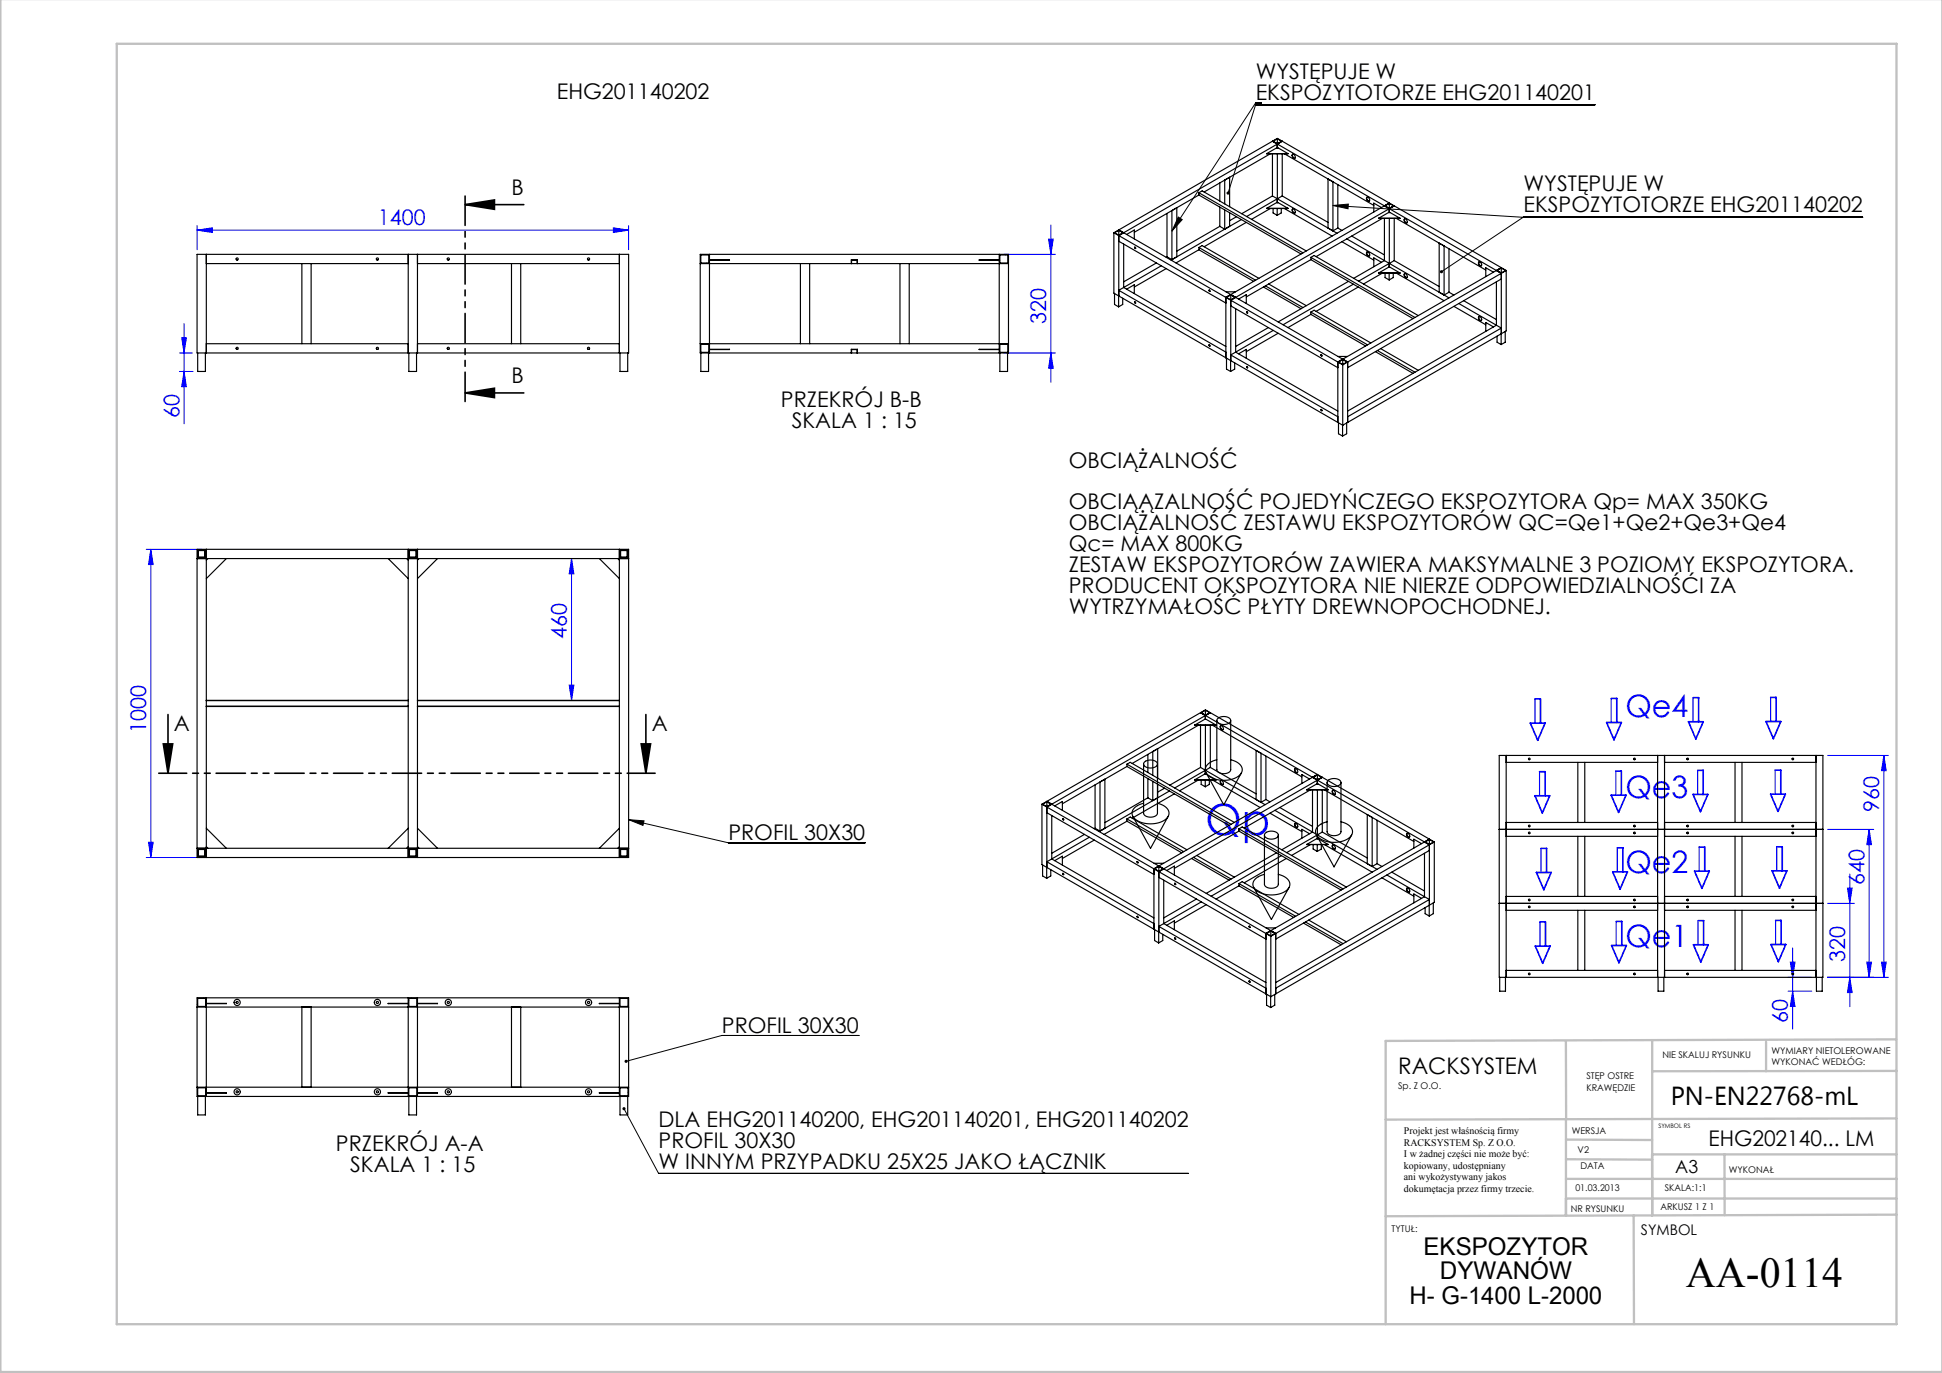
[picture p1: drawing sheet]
<svg xmlns="http://www.w3.org/2000/svg" width="420mm" height="297mm" viewBox="0 0 420 297" stroke-linecap="round" stroke-linejoin="round" font-family="sans-serif">
<path d="M272.8 22.3h-1.3l-18.1 27.7M344.9 22.7h-73.4l-5.9 19.1M254.8 47l.9 .5-2.3 2.5zM288.3 44.5l3.3-.4-.1 1.1zM288.3 44.5l42.6 2.5M402.8 47h-73.3l-17.8 11.8M136 177.3l3.3 .3-.2 .9zM136 177.3l21.5 5h29.6M135 239.8l7.4 14h114.7M185.7 224h-29.6l-20.7 5.6" fill="none" stroke="#000" stroke-width=".22"/>
<path d="M100.6 44.3l6.3-1.1v2.1zM100.6 44.3h12.7M100.6 85l6.3-1v2zM100.6 85h12.7M36.3 154.6v12.7M139.7 154.6v12.7M35.3 160.9h2.1l-1.1 6.4zM138.7 160.9h2l-1 6.4z" fill="none" stroke="#000" stroke-width=".35"/>
<g fill="none" stroke="#00f" stroke-width=".22">
<path d="M42.6 49.8l3.3-.5v1zM42.6 48.8v5.2M42.6 49.8h93.4M132.7 49.3l3.3 .5-3.3 .5zM136 48.8v5.2M217.1 55h11.2M226.8 51.7h1l-.5 3.3zM227.3 48.7v34M38.8 76.4h2.8M39.3 73.1h1l-.5 3.3zM39.8 70v21.7M217.1 76.4h11.2"/>
<path d="M227.3 76.4l.5 3.3h-1zM38.8 80.4h3M39.8 80.4l.5 3.3h-1zM31.6 118.8h12M32.6 118.8v66.7M32.6 118.8l.5 3.3h-1zM123.6 120.8l.5 3.3h-1zM123.6 120.8v30.7M123.1 148.2h1l-.5 3.3zM395.2 179.4h10M395.2 163.4h13.2M404.2 179.4l.5 3.3h-1z"/>
<path d="M404.2 179.4v32M407.4 163.4l.5 3.3h-1zM407.4 163.4v48M31.6 185.5h12M32.1 182.2h1l-.5 3.3zM395.2 195.4h5.9M399.5 192.1h1.1l-.5 3.3zM400.1 189.1v28.7M386.7 211.4h5M386.7 214.4h5.1M387.2 208.1h1l-.5 3.3zM387.7 205.1v17.5"/>
<path d="M387.7 214.4l.5 3.3h-1zM395.2 211.4h13.2M400.1 211.4l.5 3.3h-1.1zM403.7 208.1h1l-.5 3.3zM406.9 208.1h1l-.5 3.3z"/>
</g>
<path d="M100.6 42.3v44.7" fill="none" stroke="#000" stroke-width=".35" stroke-dasharray="6.3 1.3 1.3 1.3 1.3 1.3" stroke-dashoffset="-.1"/>
<path d="M34.3 167.3h107.4" fill="none" stroke="#000" stroke-width=".35" stroke-dasharray="6.3 1.3 1.3 1.3 1.3 1.3" stroke-dashoffset=".3"/>
<g fill="none" stroke="#c0c0c0" stroke-width=".5">
<path d="M.1 -.1v296.9h419.9M25.2 9.5h385v276.9h-385zM338.7 225.2v16.9M357.3 225v37.9v-13.2M382 225.4v6.3M410.1 224.8l-110.4 .4v61.2M410.1 231.7h-52.8M338.7 259.3h71.5M338.7 255h71.5M338.7 250.8l18.6 .1M338.7 246.5l18.6 .1M338.7 242.1v20.9"/>
<path d="M357.3 249.7h52.9M373 249.7v13.2M410.1 241.9l-110.4 .3M353.3 262.9l.1 23.5M410.2 262.7l-110.5 .4"/>
</g>
<g fill="#000">
<path d="M100.6 44.3l6.3-1.1v2.1zM100.6 85l6.3-1v2zM35.3 160.9h2.1l-1.1 6.4zM138.7 160.9h2l-1 6.4z"/>
<path d="M311.5 58.6v.4l.2-.2-.2 .2a.34 .34 0 0 0 .5 0 .34 .34 0 0 0 0-.5 .34 .34 0 0 0-.5 .1zM265.3 41.5v.4l.2 .2 .1-.3-.1 .3a.34 .34 0 0 0 .4-.4 .34 .34 0 0 0-.6-.2zM288.3 44.5l3.3-.4-.1 1.1zM254.8 47l.9 .5-2.3 2.5zM136 177.3l3.3 .3-.2 .9zM134.7 239.6a.34 .34 0 0 0 .1 .5 .34 .34 0 0 0 .5-.3 .34 .34 0 0 0-.5-.3l.2 .3zM135.2 229.4l-.1 .3 .3-.1-.3 .1a.34 .34 0 0 0 .5 .2 .34 .34 0 0 0 .1-.5 .34 .34 0 0 0-.5 0z"/>
</g>
<g fill="#00f">
<path d="M42.6 49.8l3.3-.5v1zM132.7 49.3l3.3 .5-3.3 .5z"/>
<path d="M403.7 208.1h1l-.5 3.3zM404.2 179.4l.5 3.3h-1zM406.9 208.1h1l-.5 3.3zM407.4 163.4l.5 3.3h-1z"/>
<path d="M123.6 120.8l.5 3.3h-1zM123.1 148.2h1l-.5 3.3z"/>
<path d="M39.3 73.1h1l-.5 3.3zM39.8 80.4l.5 3.3h-1zM32.6 118.8l.5 3.3h-1zM32.1 182.2h1l-.5 3.3zM226.8 51.7h1l-.5 3.3zM227.3 76.4l.5 3.3h-1zM387.2 208.1h1l-.5 3.3zM387.7 214.4l.5 3.3h-1zM399.5 192.1h1.1l-.5 3.3zM400.1 211.4l.5 3.3h-1.1z"/>
</g>
<g fill="none" stroke="#000" stroke-width=".25">
<path d="M263.8 39.6v3.9M264.9 39v5.1M265.9 38.3v6.4M274 33.2l2.1-1.2h.3l2.2 1.2M274 33.2h4.6M274.7 33.3l-14.3 8.2M275.2 30.6l1.1-.7 48.4 28M275.2 30.6l-34.3 19.7M275.2 30.6l1.1 .6M275.2 33.3v9.1M276.3 30v1.1M276.3 31.2v.8"/>
<path d="M276.3 33.3v10.5M276.3 31.2l48.4 27.9M276.3 30l.9 .6-.9 .5M276.3 30l-1 .6 1 .5M277.3 30.6l-35.3 20.4v13M277.3 33.3v9.1M277.8 33.3l19.3 11.1M279.5 33.4a.48 .48 0 0 1 .5 .3 .48 .48 0 0 1-.1 .6l-.4-.3zM279.6 33.4a.62 .62 0 0 0 .5 .8M287.2 38.7v10.6M288.3 39.3v10.6l1-.6M289.3 39.9v9.4"/>
<path d="M42.6 55h93.4v21.4h-93.4zM44.6 55v21.4M44.6 57h43.7M51.2 56.2h.2M65.3 57v17.4M67.3 57v17.4M81.5 56.2h.2M88.3 55v21.4M90.3 57h43.7M90.3 55v21.4M96.8 56.2h.3M110.6 57v17.4"/>
<path d="M112.6 57v17.4M127.2 56.2h.2M134 55v21.4M151.4 55h66.7v21.4h-66.7zM151.4 57h66.7M151.6 55.2h1.7v1.7h-1.7zM153.4 56.2h4.4l-4.4 .1M153.4 55v21.4M173.1 57v17.4M175.1 57v17.4M184.1 57v-.8h1.3v.8M184.2 57v-.7h1.2v.7"/>
<path d="M194.6 57v17.4M196.6 57v17.4M216.1 56.2h-4.3l4.3 .1M216.1 55v21.4M216.2 55.2h1.8v1.7h-1.8zM240.9 50.3l49.5 28.6M240.9 50.3v13.1l49.5 28.6M242 52.2l23.1 13.4M242 49.8v1.1M242 49.7l49.5 28.6M242 49.8l.9 .5-.9 .6M242 49.8l-1 .5 1 .6"/>
<path d="M243 52.8v9.4M243.7 50.7l1.6-.9v1.9M245.4 53.5l.2 .2M250.1 56.9l-7.1 4.1M251.2 57.5l-8.2 4.7M252.2 58.1l-6.9 4M252.4 46.2v9.4M252.4 55.6l-.2 .1M253.4 45.6v10.6l-1-.6M254.5 44.9v10.7M259.3 42.2l-14 8M259.3 53.5l12.2 7.1"/>
<path d="M259.3 54l11.8 6.9M259.3 41.7v.5M259.3 53.5v.5M259.3 53.5l.7-.4 12.3 7.1M259.3 41.7l22.5 13M259.3 42.2l22.1 12.7M259.3 41.7l.7-.4 22.5 13M259.3 54l-5 2.9M263.8 44.8v4.2M263.8 49l-9.3 5.3M264.9 45.4v4.2l-1.1-.6M265.9 46v3"/>
<path d="M267.4 46.9l-1.5 .8M268.5 47.5l-15.2 8.8M269.5 48.1l-9.1 5.3M274 45.1h4.6M274 45.1l2.1-1.3h.3l2.2 1.3M274.7 45.1l-4 2.4M275.2 42.4l14 8.1M275.2 42.4l-6.7 3.8M275.3 45.1v1l.9 .5M276.2 45.1v1.5M277.1 45.1v1l-.9 .5M277.3 42.4l-7.7 4.4"/>
<path d="M277.3 42.4l9.9 5.7M277.8 45.1l10.3 6M279.5 45.2a.47 .47 0 0 1 .6 .3 .47 .47 0 0 1-.2 .6l-.4-.4zM279.6 45.2a.62 .62 0 0 0 .5 .9M283.5 55.7l22.5 13M283.5 56.2l22.1 12.7M283.5 55.7l.7-.4 22.5 13M283.5 55.7v.5M283.5 56.2l-14 8M289.3 49.3l.9 .5M290.2 52.3l6.9 4M291.3 51.7l22.1 12.7"/>
<path d="M292.3 51.1l7.1 4M295.6 42.7a.48 .48 0 0 1 .5 .3 .48 .48 0 0 1-.1 .6l-.4-.4zM295.6 54.5a.47 .47 0 0 1 .5 .3 .47 .47 0 0 1-.1 .6l-.4-.5zM295.7 42.7a.62 .62 0 0 0 .5 .8M295.7 54.5a.62 .62 0 0 0 .5 .9M298.2 47.2h4.6M298.2 59h4.6M298.2 47.2l2.1-1.2h.3l2.2 1.2M298.2 59l2.1-1.2h.3l2.2 1.2M298.8 44.9l-1.7-1v2M298.8 56.7l-1.7-.9v1.9M299 59.1l-4.1 2.3"/>
<path d="M299 47.2l-14.4 8.3M299.4 47.2v9.2l-6.6 3.8M299.6 59.1v.9l.8 .6M300.4 59.1v1.5M300.5 44v1.1M300.5 45.1v.9M300.5 47.2v10.6M300.5 43.9l-35.4 20.4v13.1M300.5 45.1l-34.3 19.8v13.1M300.5 44l.9 .5-.9 .6M300.5 44l-.9 .5 .9 .6M301.3 59.1v.9l-.9 .6"/>
<path d="M301.5 56.4l-7.7 4.4M301.5 56.4l9.8 5.6M301.5 44.5l-1 .6M301.5 47.2v9.2M302 47.2l19.3 11.2M302 59.1l10.3 5.9M303.7 59.2a.47 .47 0 0 1 .6 .3 .47 .47 0 0 1-.2 .6l-.4-.5zM303.7 47.4a.47 .47 0 0 1 .6 .3 .47 .47 0 0 1-.2 .5l-.4-.3zM303.8 59.2a.62 .62 0 0 0 .5 .8M303.8 47.3a.62 .62 0 0 0 .5 .9M311.3 52.6v10.6M312.3 53.2v10.6l1.1-.6"/>
<path d="M313.4 53.8v9.4M319.8 56.7a.47 .47 0 0 1 .6 .2 .47 .47 0 0 1-.2 .6l-.4-.3zM319.9 56.6a.62 .62 0 0 0 .5 .9M323 58.9l-1.7-1v1.9M324.7 57.9l-35.4 20.4v13.1M324.7 58v1M324.7 59.1v15.4M324.7 58l-.9 .5 .9 .5M324.7 59.1l-33.2 19.2M324.7 58l.9 .5-.9 .5M324.7 57.9l1.1 .6M325.8 58.5v13.1l-34.3 19.8"/>
<path d="M325.8 58.5l-1.1 .6M42.8 76.4v4h1.6v-4M44.6 74.4h43.7M51.2 75.6h.2M81.5 75.6h.2M88.4 76.4v4h1.7v-4M90.3 74.4h43.7M96.8 75.6h.3M127.2 75.6h.2M134.1 76.4v4h1.7v-4M151.4 74.4h66.7M151.6 76.4v4h1.6v-4"/>
<path d="M151.6 74.5h1.7v1.7h-1.7zM153.4 75.6h4.4h-4.4M184.1 76.4v-.8h1.3v.8M184.2 76.4v-.8h1.2v.8M216.1 75.6h-4.3h4.3M216.2 76.4v4h1.7v-4M216.2 74.5h1.8v1.7h-1.8zM241 63.5v2.4l.9 .5M241.9 64v2.4M242.8 64.5v1.4l-.9 .5M243 62.2l22.1 12.7M243 62.2l-1 .6 23.1 13.4"/>
<path d="M243.7 62.6l1.6-1v1.9M245.4 65.3l.2 .3M261.5 62.7l.2 .3M261.5 74.6l.2 .3M265.2 63.1h2M265.3 77.5v2.3l.8 .6M266.1 78v2.4M266.2 63.8l-.9 .5 .9 .6M266.2 66.2l23.1 13.3M266.2 63.8l.9 .5-.9 .6M266.2 63.8v1.1M267 78.5v1.3l-.9 .6"/>
<path d="M267.2 66.8v9.4l22.1 12.7M267.9 76.5l1.6-.9v1.9M267.9 64.7l1.6-1v2M269.7 79.3l.1 .3M269.7 67.4l.1 .3M273.2 62.1l8.2 4.7M273.7 61.8l8.1 4.7M274.3 70.9l-7.1 4M274.4 61.4l8.1 4.7M275.4 71.5l-9.2 5.3 23.1 13.4M276.4 72.1l-6.9 4M283.5 67.5l12.3 7.1"/>
<path d="M283.5 68l11.8 6.8M283.5 67.5v.5M283.5 67.5l.7-.4 12.3 7.1M283.5 68l-4.9 2.9M285.8 76.7l.1 .3M289.4 77.1h2M290.4 77.8v1M290.4 78.9v13.1M290.4 77.8l.9 .5-.9 .5M290.4 77.8l-.9 .5 .9 .5M291.5 78.3v13.1M291.5 78.3l-1.1 .6"/>
<path d="M291.6 60.9l-15.2 8.7M292.7 61.5l-15.2 8.7M293.8 62.1l-9.2 5.3M297.5 76.1l8.1 4.7M297.9 75.8l8.1 4.7M298.6 75.4l8.1 4.7M313.4 63.2l1 .6M314.4 66.3l6.9 4M315.5 65.7l9.2 5.3-33.2 19.2M316.6 65l7 4.1M319.8 68.5a.47 .47 0 0 1 .6 .3 .47 .47 0 0 1-.2 .6l-.4-.4zM319.9 68.5a.62 .62 0 0 0 .5 .8"/>
<path d="M323 70.7l-1.7-.9v1.9M323.6 61v9.4l-32.1 18.5M323.8 72.7v1.3l.9 .5M324.7 60.3l-33.2 19.2M325.5 71.7v2.3l-.8 .5M285.8 88.6l.1 .2M289.5 91.5v2.3l.9 .5M290.4 92v2.3M291.2 91.5v2.3l-.8 .5M291.5 91.4l-1.1 .6M42.6 118.8h93.4v66.7h-93.4zM42.8 119h1.7v1.7h-1.7z"/>
<path d="M42.9 119.1h1.4v1.4h-1.4zM44.4 119v1.6h-1.6M44.6 118.8v66.7M88.3 118.8v66.7M88.4 119h1.8v1.7h-1.8zM88.6 119.1h1.4v1.4h-1.4zM90.1 119v1.6h-1.7M90.3 118.8v66.7M134 118.8v66.7M134.1 119h1.7v1.7h-1.7zM134.2 119.1h1.4v1.4h-1.4zM135.8 119v1.6h-1.7"/>
<path d="M42.6 120.8h93.4M45 120.8l-.4 .4M49 120.8l-4.4 4.4M84 120.8l4.3 4.4M88 120.8l.3 .4M90.6 120.8l-.3 .4M94.6 120.8l-4.3 4.4M129.6 120.8l4.4 4.4M133.6 120.8l.4 .4M44.6 152.8h43.7M44.6 151.5h43.7M44.6 151.6h43.7"/>
<path d="M90.3 152.8h43.7M90.3 151.5h43.7M90.3 151.6h43.7M258.4 156.8l2.1-1.2h.4l2.1 1.2M258.4 156.8h4.6M259.2 156.9l-14.3 8.2M259.6 154.2l49.5 28.5M259.6 154.2l1.1-.6 49.5 28.5M259.6 154.2l-34.3 19.8M259.6 156.9v9.1M260.7 154.8l-34.3 19.8v15.4M260.7 153.6v1.1"/>
<path d="M260.7 154.8v.8M260.7 156.9v10.6M260.7 153.6l.9 .6-.9 .5M260.7 153.6l-.9 .6 .9 .5M261.8 154.2l-1.1 .6M261.8 156.9v9.1M262.2 156.9l19.4 11.1M263.2 155.9v10.6a1.82 1.82 0 0 0 2.8 .4l.2-.4v-10.6M263.4 155.4a1.91 1.91 0 0 1 2.8 .4 1.62 1.62 0 0 1-2.4 .8l-.6-.6zM263.9 157a.48 .48 0 0 1 .6 .3 .48 .48 0 0 1-.1 .6l-.4-.3zM264 157a.62 .62 0 0 0 .5 .8M44.6 179.2l4.4 4.3"/>
<path d="M88.3 179.2l-4.3 4.3M90.3 179.2l4.3 4.3M134 179.2l-4.4 4.3M225.3 174l49.5 28.5M225.3 174v13l24.3 14M226.4 173.4v1.1M226.4 175.8l23.2 13.4M226.4 173.4l49.5 28.5M226.4 173.4l.9 .6-.9 .5M226.4 173.4l-.9 .6 .9 .5M227.5 176.4v9.4M228.1 174.3l1.7-.9v1.9"/>
<path d="M229.9 177.1l.2 .2M236.8 169.8v9.4M236.8 179.2l-.1 .1M237.9 169.2v10.6l-1.1-.6M239 168.6v10.6M243.7 165.8l-13.9 8.1M243.7 177.1l12.3 7.1M243.7 177.6l11.9 6.9M243.7 165.3v.5M243.7 177.1v.5M243.7 177.1l.7-.4 12.3 7.1M243.7 165.3l22.5 13"/>
<path d="M243.7 165.8l22.1 12.8M243.7 165.3l.7-.4 22.6 13M243.7 177.6l-4.9 2.9M245 176.6l3.8 6.9 3.8-6.9M247.3 165.3v10.6a1.82 1.82 0 0 0 2.9 .4l.1-.4v-10.6M247.3 173.8a2.55 2.55 0 0 0-2.4 2.4 4 4 0 0 0 4.2 2 3.6 3.6 0 0 0 3.7-2.1 2.64 2.64 0 0 0-2.5-2.3M247.6 164.8a1.91 1.91 0 0 1 2.7 .4 1.62 1.62 0 0 1-2.4 .8l-.5-.6zM248.3 163.2v3.9M248.3 168.4v4.2M248.3 172.6l-9.3 5.3M249.3 167.7v-5.1l1.1-.6v6.3M249.3 169v4.2l-1-.6"/>
<path d="M250.4 169.6v3M251.9 170.5l-1.5 .9M252.9 171.1l-15.2 8.8M254 171.7l-9.1 5.3M258.4 168.7l2.1-1.2h.4l2.1 1.2M258.4 168.7h4.6M259.2 168.7l-4.1 2.4M259.6 166l14 8.1M259.6 166l-6.6 3.8M259.8 168.7v1l.9 .5M260.7 168.7v1.5M260.9 167.2l3.8 6.9 3.8-6.9"/>
<path d="M261.5 168.7v1l-.8 .5M261.8 166l9.9 5.7M261.8 166l-7.7 4.5M262.2 168.7l10.3 6M263.2 164.4a2.55 2.55 0 0 0-2.5 2.4 4 4 0 0 0 4.2 2 3.6 3.6 0 0 0 3.8-2.2 2.64 2.64 0 0 0-2.5-2.2M264 168.9a.47 .47 0 0 1 .5 .2 .47 .47 0 0 1-.2 .6l-.3-.3zM264 168.8a.62 .62 0 0 0 .5 .9M267.9 179.8l22.1 12.7M267.9 179.3v.5M267.9 179.3l22.6 13M267.9 179.3l.8-.4 22.5 13M267.9 179.8l-13.9 8"/>
<path d="M271.7 162.3v10.6M272.7 162.9v10.7l1.1-.7M273.8 163.6v9.3M273.8 172.9l.9 .6M274.7 175.9l6.9 4M275.7 175.3l22.1 12.7M276.8 174.7l7.1 4.1M280 166.3a.48 .48 0 0 1 .6 .3 .48 .48 0 0 1-.2 .6l-.3-.3zM280 178.1a.47 .47 0 0 1 .6 .3 .47 .47 0 0 1-.2 .6l-.4-.4zM280.1 166.3a.62 .62 0 0 0 .5 .8M280.1 178.1a.62 .62 0 0 0 .5 .9M282.6 170.8h4.6"/>
<path d="M282.6 170.8l2.1-1.2h.4l2.1 1.2M283.2 168.5l-1.6-.9v1.9M283.4 170.9l-14.3 8.2M283.9 170.9v9.1l-6.7 3.8M284.9 168.8l-34.3 19.8v15.4M284.9 167.5l-35.3 20.4v13.1M284.9 167.6v1.1M284.9 168.8v.8M284.9 170.9v10.5M284.9 167.6l.9 .5-.9 .6M284.9 167.6l-.9 .5 .9 .6M286 180l-7.7 4.4"/>
<path d="M286 180l9.7 5.6M286 168.1l-1.1 .7M286 170.9v9.1M286.4 170.9l19.4 11.1M287 169.3v10.6a1.82 1.82 0 0 0 2.9 .4l.1-.4v-10.6M287 177.8a2.55 2.55 0 0 0-2.5 2.4 4 4 0 0 0 4.3 2 3.6 3.6 0 0 0 3.7-2.1 2.64 2.64 0 0 0-2.5-2.3M287.3 168.8a1.91 1.91 0 0 1 2.7 .4 1.62 1.62 0 0 1-2.4 .8l-.6-.6zM288.2 171a.47 .47 0 0 1 .5 .3 .47 .47 0 0 1-.2 .6l-.4-.5zM288.2 171a.62 .62 0 0 0 .5 .8M295.7 176.2v10.6M296.8 176.8v10.6l1-.6M297.8 177.4v9.4"/>
<path d="M324.2 163.4h70v48h-70zM324.2 179.4h70M325.7 163.4v48M325.7 164.9h32.8M325.7 177.9h32.8M330.7 164.3h.1M330.7 178.8h.1M341.2 164.9v13M342.7 164.9v13M353.4 164.3h.2M353.4 178.8h.2M358.5 163.4v48"/>
<path d="M360 163.4v48M360 164.9h32.7M360 177.9h32.7M364.9 164.3h.2M364.9 178.8h.2M375.2 164.9v13M376.7 164.9v13M387.7 164.3h.1M387.7 178.8h.1M392.7 163.4v48M42.6 183.5h93.4M42.8 183.6h1.7v1.8h-1.7z"/>
<path d="M42.9 183.8h1.4v1.4h-1.4zM44.4 183.6v1.7h-1.6M44.6 183.2l.4 .3M88.3 183.2l-.3 .3M88.4 183.6h1.8v1.8h-1.8zM88.6 183.8h1.4v1.4h-1.4zM90.1 183.6v1.7h-1.7M90.3 183.2l.3 .3M134 183.2l-.4 .3M134.1 183.6h1.7v1.8h-1.7zM134.2 183.8h1.4v1.4h-1.4zM135.8 183.6v1.7h-1.7"/>
<path d="M225.5 187.1v2.4l.9 .5M227.3 188.1v1.4l-.9 .5M227.5 185.8l22.1 12.8M227.5 185.8l-1.1 .6 23.2 13.4M228.1 186.2l1.7-1v1.9M229.9 188.9l.2 .3M234.5 180.5l-7 4.1M235.6 181.1l-8.1 4.7M236.7 181.7l-6.9 4M246 186.4l.1 .2M246 198.2l.1 .3M249.6 186.7h2"/>
<path d="M250.6 187.4v1.1M250.6 187.4l-.9 .5 .9 .6M250.6 189.8l23.2 13.3M250.6 187.4l.9 .5-.9 .6M251.7 190.4v9.4l22.1 12.7M252.3 188.3l1.7-.9v1.9M254.1 191.1l.2 .2M254.1 191.1h.1M257.7 185.7l8.1 4.7M258.1 185.5l8.1 4.7M258.8 194.5l-7.1 4.1M258.8 185l8.2 4.7"/>
<path d="M259.8 195.1l-9.2 5.3 23.2 13.4M260.9 195.7l-6.9 4M267.9 191.1l12.3 7.1M267.9 191.6l11.9 6.9M267.9 191.1l.8-.4 12.2 7.1M267.9 191.1v.5M267.9 191.6l-4.9 2.9M271.2 192l3.8 6.9 3.8-6.9M273.5 180.7v10.6a1.82 1.82 0 0 0 2.8 .4l.2-.4v-10.6M273.5 189.1a2.55 2.55 0 0 0-2.5 2.5 4 4 0 0 0 4.2 2 3.6 3.6 0 0 0 3.8-2.2 2.64 2.64 0 0 0-2.5-2.3M273.7 180.2a1.91 1.91 0 0 1 2.8 .4 1.62 1.62 0 0 1-2.4 .8l-.6-.6zM276.1 184.5l-15.2 8.8"/>
<path d="M277.1 185.1l-15.2 8.8M278.2 185.7l-9.1 5.3M281.9 199.7l8.1 4.7M282.3 199.4l8.2 4.7M282.6 182.7h4.6M282.6 182.7l2.1-1.3h.4l2.1 1.3M283 199l8.2 4.7M283.2 180.4l-1.6-1v1.9M283.4 182.7l-4.1 2.3M284 182.7v1l.9 .5M284.7 180.6l3.8 6.9 3.8-6.9M284.9 182.7v1.5"/>
<path d="M285.8 182.7v1l-.9 .5M286.4 182.7l10.4 6M288.2 182.8a.47 .47 0 0 1 .5 .3 .47 .47 0 0 1-.2 .6l-.4-.4zM288.2 182.8a.62 .62 0 0 0 .5 .9M297.8 186.8l1.1 .6M298.9 189.9l6.9 4M299.9 189.3l9.2 5.3-33.2 19.2M301 188.7l7.1 4M304.3 192.1a.47 .47 0 0 1 .5 .3 .47 .47 0 0 1-.2 .6l-.3-.4zM304.3 180.3a.47 .47 0 0 1 .5 .3 .47 .47 0 0 1-.2 .5l-.3-.3zM304.3 192.1a.62 .62 0 0 0 .5 .8M304.3 180.2a.62 .62 0 0 0 .5 .9"/>
<path d="M307.4 182.5l-1.6-1v2M307.4 194.3l-1.6-.9v1.9M308.1 184.6v9.4l-32.2 18.5M308.2 196.3v1.3l.9 .6M309.1 195.8v2.4M309.1 181.5l-35.3 20.4v13.1M309.1 181.6l-.9 .5 .9 .6M309.1 181.6v1.1M309.1 182.7v13.1M309.1 182.7l-33.2 19.2M309.1 184l-33.2 19.1M309.1 181.6l1 .5-1 .6"/>
<path d="M310 195.3v2.3l-.9 .6M310.2 182.1v13.1l-34.3 19.8M310.2 182.1l-1.1 .6M324.2 195.4h70M325.7 196.9h32.8M325.7 193.9h32.8M325.7 180.9h32.8M330.7 196.3h.1M330.7 180.3h.1M330.7 194.8h.1M341.2 180.9v13M341.2 196.9v13"/>
<path d="M342.7 180.9v13M342.7 196.9v13M353.4 196.3h.2M353.4 180.3h.2M353.4 194.8h.2M360 196.9h32.7M360 193.9h32.7M360 180.9h32.7M364.9 196.3h.2M364.9 180.3h.2M364.9 194.8h.2M375.2 180.9v13"/>
<path d="M375.2 196.9v13M376.7 180.9v13M376.7 196.9v13M387.7 196.3h.1M387.7 180.3h.1M387.7 194.8h.1M42.6 215.8h93.4v21.4h-93.4zM42.6 217.8h93.4M42.8 216h1.7v1.7h-1.7zM44.6 215.8v21.4M44.6 217h4.4l-4.4 .1M65.3 217.8v17.4"/>
<path d="M67.3 217.8v17.4M88.3 215.8v21.4M88.3 217h-4.3l4.3 .1M88.4 216h1.8v1.7h-1.8zM90.3 215.8v21.4M90.3 217h4.3l-4.3 .1M110.6 217.8v17.4M112.6 217.8v17.4M134 215.8v21.4M134 217h-4.4l4.4 .1M134.1 216h1.7v1.7h-1.7zM249.6 201l25.2 14.6 1.1-.6"/>
<path d="M249.7 201.1v2.4l.9 .5M251.5 202.1v1.4l-.9 .5M252.3 200.2l1.7-1v1.9M254.1 202.9l.2 .3M254.1 202.9h.1M270.2 212.2l.2 .3M270.2 200.3l.2 .3M273.8 200.7h2.1M273.9 215.1v2.3l.9 .5M274.8 201.4v1.1M274.8 202.5v15.4M274.8 201.4l1 .5-1 .6"/>
<path d="M274.8 201.4l-.9 .5 .9 .6M275.7 215.1v2.3l-.9 .5M275.9 201.9v13.1M275.9 201.9l-1.1 .6M324.3 211.4v3h1.3v-3M325.7 209.9h32.8M330.7 210.8h.1M353.4 210.8h.2M358.6 211.4v3h1.2v-3M360 209.9h32.7M364.9 210.8h.2M387.7 210.8h.1"/>
<path d="M392.8 211.4v3h1.3v-3M42.6 235.2h93.4M42.8 235.3h1.7v1.7h-1.7zM42.8 237.2v4h1.6v-4M44.6 236.4h4.4h-4.4M88.3 236.4h-4.3h4.3M88.4 235.3h1.8v1.7h-1.8zM88.4 237.2v4h1.7v-4M90.3 236.4h4.3h-4.3M134 236.4h-4.4h4.4M134.1 235.3h1.7v1.7h-1.7zM134.1 237.2v4h1.7v-4"/>
<circle cx="51.3" cy="56" r=".23"/>
<circle cx="81.6" cy="56" r=".23"/>
<circle cx="97" cy="56" r=".23"/>
<circle cx="127.3" cy="56" r=".23"/>
<circle cx="245.5" cy="53.7" r=".15"/>
<circle cx="51.3" cy="75.4" r=".23"/>
<circle cx="81.6" cy="75.4" r=".23"/>
<circle cx="97" cy="75.4" r=".23"/>
<circle cx="127.3" cy="75.4" r=".23"/>
<circle cx="245.5" cy="65.5" r=".15"/>
<circle cx="261.6" cy="74.8" r=".15"/>
<circle cx="261.6" cy="62.9" r=".15"/>
<circle cx="269.7" cy="67.6" r=".15"/>
<circle cx="269.7" cy="79.5" r=".15"/>
<circle cx="285.8" cy="76.9" r=".15"/>
<circle cx="285.8" cy="88.8" r=".15"/>
<circle cx="229.9" cy="177.3" r=".15"/>
<circle cx="330.7" cy="164.2" r=".17"/>
<circle cx="330.7" cy="178.7" r=".17"/>
<circle cx="353.5" cy="164.2" r=".18"/>
<circle cx="353.5" cy="178.7" r=".18"/>
<circle cx="365" cy="164.2" r=".17"/>
<circle cx="365" cy="178.7" r=".17"/>
<circle cx="387.7" cy="164.2" r=".17"/>
<circle cx="387.7" cy="178.7" r=".17"/>
<circle cx="229.9" cy="189.1" r=".15"/>
<circle cx="246" cy="198.4" r=".15"/>
<circle cx="246" cy="186.6" r=".15"/>
<circle cx="254.1" cy="191.2" r=".15"/>
<circle cx="330.7" cy="180.2" r=".17"/>
<circle cx="330.7" cy="194.7" r=".18"/>
<circle cx="330.7" cy="196.2" r=".18"/>
<circle cx="353.5" cy="180.2" r=".18"/>
<circle cx="353.5" cy="196.2" r=".18"/>
<circle cx="353.5" cy="194.7" r=".18"/>
<circle cx="365" cy="180.2" r=".17"/>
<circle cx="365" cy="196.2" r=".18"/>
<circle cx="365" cy="194.7" r=".18"/>
<circle cx="387.7" cy="180.2" r=".17"/>
<circle cx="387.7" cy="194.7" r=".18"/>
<circle cx="387.7" cy="196.2" r=".18"/>
<circle cx="51.3" cy="216.8" r=".67"/>
<circle cx="51.3" cy="216.8" r=".23"/>
<circle cx="81.6" cy="216.8" r=".67"/>
<circle cx="81.6" cy="216.8" r=".23"/>
<circle cx="97" cy="216.8" r=".23"/>
<circle cx="97" cy="216.8" r=".67"/>
<circle cx="127.3" cy="216.8" r=".23"/>
<circle cx="127.3" cy="216.8" r=".67"/>
<circle cx="254.1" cy="203.1" r=".15"/>
<circle cx="270.2" cy="200.5" r=".15"/>
<circle cx="270.2" cy="212.4" r=".15"/>
<circle cx="330.7" cy="210.7" r=".17"/>
<circle cx="353.5" cy="210.7" r=".18"/>
<circle cx="365" cy="210.7" r=".17"/>
<circle cx="387.7" cy="210.7" r=".17"/>
<circle cx="51.3" cy="236.2" r=".23"/>
<circle cx="51.3" cy="236.2" r=".67"/>
<circle cx="81.6" cy="236.2" r=".67"/>
<circle cx="81.6" cy="236.2" r=".23"/>
<circle cx="97" cy="236.2" r=".23"/>
<circle cx="97" cy="236.2" r=".67"/>
<circle cx="127.3" cy="236.2" r=".23"/>
<circle cx="127.3" cy="236.2" r=".67"/>
</g>
<g fill="none" stroke="#000" stroke-width=".22">
<path d="M152.9 56.9l-.2 .1M153.4 56.3l-.1 .2M185 56.2l-.1 .1M216.2 56.4l-.1 .1M217.6 55l-.1 .2M151.6 76.2l-.2 .1M153.4 74.4l-.2 .1M216.2 74.4l-.1 .1M42.8 217.1l-.2 .2M44.1 215.8l-.2 .2M88.4 216.4l-.1 .1M89 215.8l-.2 .2"/>
<path d="M42.7 235.2h-.1M90.3 237l-.2 .2M135.1 237l-.1 .2M136 236.2l-.2 .1"/>
</g>
<g fill="none" stroke="#00f" stroke-width=".25">
<path d="M332 151.2v5.2M348.5 151.1v5.2M366.2 150.9v5.2M382.9 150.9v5.2M333 166.9v5.2M349.5 166.8v5.2M367.2 166.6v5.2M383.9 166.6v5.2M333 199.4v5.2M333.3 183.5v5.2M349.5 199.3v5.2M349.8 183.4v5.2"/>
<path d="M367.2 199.2v5.2M367.5 183.2v5.2M384 199.1v5.2M384.3 183.2v5.2"/>
</g>
<g fill="none" stroke="#00f" stroke-width=".35">
<path d="M331 156.4h3.2l-1.6 3.7zM332 151.2h1.2v5.2M347.5 156.3h3.2l-1.6 3.7zM348.5 151.1h1.2v5.2M365.2 156.1h3.2l-1.6 3.8zM366.2 150.9h1.2v5.2M381.9 156.1h3.2l-1.6 3.7zM382.9 150.9h1.2v5.2M332 172.1h3.2l-1.6 3.8zM333 166.9h1.2v5.2M348.5 172h3.2l-1.6 3.7zM349.5 166.8h1.2v5.2"/>
<path d="M366.2 171.8h3.2l-1.6 3.8zM367.2 166.6h1.2v5.2M382.9 171.8h3.2l-1.6 3.7zM383.9 166.6h1.2v5.2M332.3 188.7h3.2l-1.6 3.8zM333 199.4h1.2v5.2M333.3 183.5h1.2v5.2M348.8 188.6h3.2l-1.6 3.7zM349.5 199.3h1.2v5.2M349.8 183.4h1.2v5.2M366.5 188.4h3.2l-1.6 3.8zM367.2 199.2h1.2v5.2"/>
<path d="M367.5 183.2h1.2v5.2M383.3 188.4h3.2l-1.6 3.7zM384 199.1h1.2v5.2M384.3 183.2h1.2v5.2M332 204.6h3.2l-1.6 3.8zM348.5 204.5h3.2l-1.6 3.8zM366.2 204.4h3.2l-1.6 3.7zM383 204.3h3.2l-1.6 3.7z"/>
</g>
<text font-size="9.3" fill="#00f" x="260.7" y="180.7">Qp</text>
<text font-size="9.2" x="364.6" y="278.3">AA-0114</text>
<g font-size="6.7" fill="#00f">
<text x="351.5" y="155.1">Qe4</text>
<text x="351.5" y="172.7">Qe3</text>
<text x="351.5" y="188.8">Qe2</text>
<text x="351.5" y="205">Qe1</text>
</g>
<text font-size="5.6" x="361.3" y="239.1">PN-EN22768-mL</text>
<g font-size="5.3">
<text x="307.9" y="271.4">EKSPOZYTOR</text>
<text x="311.4" y="276.7">DYWANÓW</text>
<text x="304.9" y="282">H- G-1400 L-2000</text>
</g>
<text font-size="4.9" x="302.4" y="232.4">RACKSYSTEM</text>
<g font-size="4.7">
<text x="271.6" y="17.1">WYSTĘPUJE W</text>
<text x="120.4" y="21.5">EHG201140202</text>
<text x="271.6" y="21.6">EKSPOZYTOTORZE EHG201140201</text>
<text x="329.5" y="41.4">WYSTĘPUJE W</text>
<text x="110.6" y="42.1">B</text>
<text x="329.5" y="45.9">EKSPOZYTOTORZE EHG201140202</text>
<text x="110.6" y="82.9">B</text>
<text x="168.9" y="88.1">PRZEKRÓJ B-B</text>
<text x="171.2" y="92.6">SKALA 1 : 15</text>
<text x="231.2" y="101.1">OBCIĄŻALNOŚĆ</text>
<text x="231.2" y="110.2">OBCIĄĄZALNOŚĆ POJEDYŃCZEGO EKSPOZYTORA Qp= MAX 350KG</text>
<text x="231.2" y="114.7">OBCIĄŻALNOŚĆ ZESTAWU EKSPOZYTORÓW QC=Qe1+Qe2+Qe3+Qe4</text>
<text x="231.2" y="119.2">Qc= MAX 800KG</text>
<text x="231.2" y="123.8">ZESTAW EKSPOZYTORÓW ZAWIERA MAKSYMALNE 3 POZIOMY EKSPOZYTORA.</text>
<text x="231.2" y="128.3">PRODUCENT OKSPOZYTORA NIE NIERZE ODPOWIEDZIALNOŚĆI ZA</text>
<text x="231.2" y="132.8">WYTRZYMAŁOŚĆ PŁYTY DREWNOPOCHODNEJ.</text>
<text x="37.6" y="158.1">A</text>
<text x="140.9" y="158.1">A</text>
<text x="157.5" y="181.7">PROFIL 30X30</text>
<text x="156.1" y="223.3">PROFIL 30X30</text>
<text x="142.4" y="243.8">DLA EHG201140200, EHG201140201, EHG201140202</text>
<text x="72.6" y="248.9">PRZEKRÓJ A-A</text>
<text x="142.4" y="248.3">PROFIL 30X30</text>
<text x="369.5" y="247.8">EHG202140... LM</text>
<text x="75.8" y="253.4">SKALA 1 : 15</text>
<text x="142.4" y="252.9">W INNYM PRZYPADKU 25X25 JAKO ŁĄCZNIK</text>
</g>
<g font-size="4.7" fill="#00f">
<text x="81.7" y="48.8">1400</text>
<text x="226.3" y="70" transform="rotate(-90 226.3 70)">320</text>
<text x="38.8" y="90.4" transform="rotate(-90 38.8 90.4)">60</text>
<text x="122.6" y="138.2" transform="rotate(-90 122.6 138.2)">460</text>
<text x="31.6" y="158.6" transform="rotate(-90 31.6 158.6)">1000</text>
<text x="406.4" y="175.7" transform="rotate(-90 406.4 175.7)">960</text>
<text x="403.2" y="191.4" transform="rotate(-90 403.2 191.4)">640</text>
<text x="399" y="208.1" transform="rotate(-90 399 208.1)">320</text>
<text x="386.7" y="221.3" transform="rotate(-90 386.7 221.3)">60</text>
</g>
<text font-size="3.9" x="362.3" y="253.8">A3</text>
<text font-size="3.2" x="354.9" y="267.2">SYMBOL</text>
<g font-size="2.2">
<text x="303.6" y="245.3">Projekt jest właśnością firmy</text>
<text x="303.6" y="247.8">RACKSYSTEM Sp. Z O.O.</text>
<text x="303.6" y="250.3">I w żadnej części nie może być:</text>
<text x="303.6" y="252.8">kopiowany, udostępniany</text>
<text x="303.6" y="255.3">ani wykożystywany jakos</text>
<text x="303.6" y="257.8">dokumętacja przez firmy trzecie.</text>
</g>
<g font-size="2">
<text x="383.1" y="227.9">WYMIARY NIETOLEROWANE</text>
<text x="343.1" y="233.4">STĘP OSTRE</text>
<text x="359.5" y="228.9">NIE SKALUJ RYSUNKU</text>
<text x="383.1" y="230.4">WYKONAĆ WEDŁÓG:</text>
<text x="302.4" y="235.5">Sp. Z O.O.</text>
<text x="343.1" y="235.9">KRAWĘDZIE</text>
<text x="339.9" y="245.4">WERSJA</text>
<text x="341.2" y="249.4">V2</text>
<text x="340.7" y="257.7">01.03.2013</text>
<text x="341.8" y="252.9">DATA</text>
<text x="360.1" y="257.7">SKALA:1:1</text>
<text x="373.9" y="253.8">WYKONAŁ</text>
<text x="339.7" y="262.3">NR RYSUNKU</text>
<text x="359.1" y="261.8">ARKUSZ 1 Z 1</text>
<text x="301" y="266.4">TYTUŁ:</text>
</g>
<text font-size="1.3" x="358.7" y="244">SYMBOL RS</text>
</svg>
